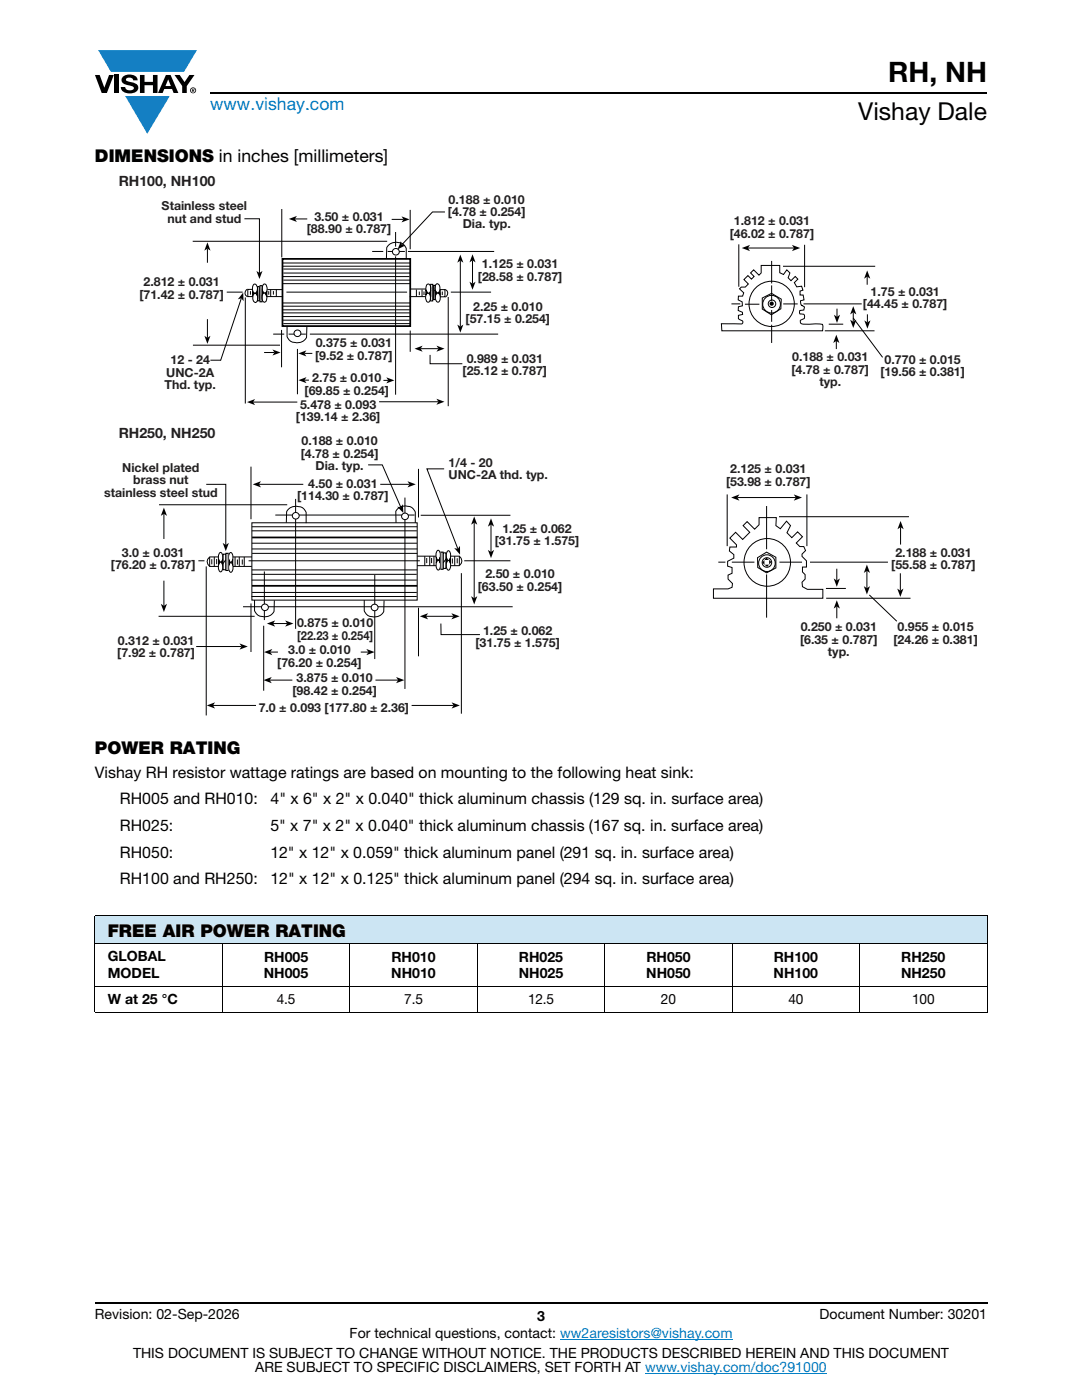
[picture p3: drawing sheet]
<svg xmlns="http://www.w3.org/2000/svg" width="216mm" height="279mm" viewBox="0 0 216 279" stroke-linecap="round" stroke-linejoin="round" font-family="sans-serif">
<g fill="#147fc3">
<path d="M19.6 10h19.7l-2.6 4.3h-1.1h-13.5z"/>
<path d="M25 19.2h8.9l-4.5 7.5z"/>
</g>
<g fill="#000">
<path d="M18.9 15h1l.9 2.5 1-2.5h.9l-1.4 3.6h-1zM22.9 15h.9v3.6h-.9zM24.6 15.3a2.1 2.1 0 0 1 2.8 .3l.1 .4h-.9a.79 .79 0 0 0-.7-.5 .79 .79 0 0 0-.8 .4l.3 .3 1 .2a1.08 1.08 0 0 1 1.2 1 1.08 1.08 0 0 1-1.1 1.2 1.73 1.73 0 0 1-2.4-1.2h.9a.96 .96 0 0 0 .8 .6 .96 .96 0 0 0 .9-.4 1.31 1.31 0 0 0-1.2-.6 1.03 1.03 0 0 1-1.1-.6 1.03 1.03 0 0 1 .2-1.1zM27.9 15h.9v1.3h1.7v-1.3h.9v3.6h-.9v-1.6h-1.7v1.6h-.9zM34.8 15h1.1l.9 1.4 1-1.4h1l-1.5 2.2v1.4h-.9v-1.4z"/>
<path d="M33.6 15.9l.5 1.3h-1.1zM33.1 15l-1.6 3.6h1l.3-.8h1.5l.3 .8h1l-1.6-3.6z"/>
<path d="M38.4 17.8h.2v.2h-.2zM38.3 17.7v.7h.1v-.3l.4 .3-.2-.3 .2-.2-.1-.2z"/>
<path d="M38.1 18a.46 .46 0 0 1 .9 0 .46 .46 0 0 1-.9 0zM37.9 18a.6 .6 0 0 0 1.2 0 .6 .6 0 0 0-1.2 0z"/>
</g>
<path d="M42 18.6h155M18.9 260h178.1" fill="none" stroke="#000" stroke-width=".36"/>
<path d="M111.8 267.3h34.3M128.7 274h36.3" fill="none" stroke="#007ec4" stroke-width=".2"/>
<path d="M18.9 182.8h178.1v5.5h-178.1z" fill="#cce5f3"/>
<g fill="none" stroke="#000" stroke-width=".2">
<path d="M49.4 57.7a.79 .79 0 0 0-.5 .8 .79 .79 0 0 0 .5 .7M49.4 57.8h1v1.4h-1zM77.3 50.2h3.5M147.4 48.8v8.4M148.4 55.8l.8-.8 .7 .7 .6-.5-.7-.7 .6-.6 1 1 .5-.4v-1.5h3.7v1.4l.7 .4 .7-.9 .6 .6-.3 .9 .5 .6 .9-.8 .5 .5-.7 .7 .5 .8 1-.1 .2 .8-.6 .2v.8h.7l.1 .9-.7 .2 .1 .5 .1 .3 .6 .5-.1 .6-.8 .1v.6a.66 .66 0 0 1 .8 .2 .66 .66 0 0 1 .1 .8l-.8 .3a.51 .51 0 0 0 .3 .7l4.1 .1v1.3h-20.1l-.1-1.4 4 .1 .3-.3a.87 .87 0 0 0-.8-.7l-.1-.8 .9-.1-.1-.5-.8-.3v-.8l.8-.2v-.8l-.8-.4v-.7h.9l.2-.7-.8-.8 .3-.3h.8l.6-.6zM149.2 49.5h9.2M152.1 59.5l1.9-1 1.9 1.2-.1 1.9-1.9 1.2-1.8-1.1zM154 52.1v4.5M154 57v3M156.2 53.1h18.4M160.5 48.9v8.4M173 55.2v1.6"/>
<path d="M57.6 66.7h3.4M146 60.6h1.7M148.6 60.7h2.9M154 61.9v2.3M154 64.8v3.6M156.3 60.7h2.9M160.3 60.6h11.6M164.6 66h9.9M165.4 64.7h2.9M166.9 68v1.7M167 61.6v1.6M170.2 63.4l5.9 7.9"/>
<path d="M170.3 62.3v1.9M173.1 62.7v1.7M173.5 118.7l5.4 5.3M18.9 182.8h178.1M18.9 188.3h178.1M18.9 196.9h178.1M18.9 182.9v19.1M44.4 188.2v13.9M69.8 188.2v13.9M95.2 188.2v13.9M120.7 188.2v13.9M146.1 188.2v13.9"/>
<path d="M171.5 188.2v13.9M197 182.9v19.1M18.9 202h178.1"/>
<circle cx="154" cy="60.7" r="1.76"/>
<circle cx="154" cy="60.6" r="4.5"/>
<circle cx="154" cy="60.6" r=".75"/>
</g>
<circle cx="154" cy="60.6" r=".24" fill="#000"/>
<g fill="none" stroke="#000" stroke-width=".35">
<path d="M56.4 51.7h25.5v13.4h-25.5z"/>
<circle cx="154" cy="60.6" r=".24"/>
</g>
<g fill="#000">
<path d="M148 49.5l1.7-.6-.5 .6 .5 .6z" fill-rule="evenodd"/>
<path d="M158 48.9l1.7 .6-1.7 .6 .4-.6z" fill-rule="evenodd"/>
<path d="M173 54l.7 1.6-.7-.4-.6 .4z" fill-rule="evenodd"/>
<path d="M166.9 66.8l.6 1.7-.6-.5-.6 .5z" fill-rule="evenodd"/>
<path d="M166.4 62.8l.6 .4 .6-.4-.6 1.7z" fill-rule="evenodd"/>
<path d="M169.6 63.8l.7 .4 .6-.4-.6 1.7z" fill-rule="evenodd"/>
<path d="M170.3 61.1l.6 1.6-.6-.4-.7 .4z" fill-rule="evenodd"/>
<path d="M172.5 63.9l.6 .5 .6-.5-.6 1.7z" fill-rule="evenodd"/>
</g>
<path d="M50.6 56.8l.2-.1a1.07 1.07 0 0 1 .1 1.8 1.15 1.15 0 0 1-.3-1.7z" fill="#fff"/>
<path d="M50.6 56.8l.2-.1a1.07 1.07 0 0 1 .1 1.8 1.15 1.15 0 0 1-.3-1.7z" fill="none" stroke="#000" stroke-width=".2"/>
<path d="M52.6 56.8l.1-.1a1.1 1.1 0 0 1 .2 1.8 1.15 1.15 0 0 1-.3-1.7z" fill="#fff"/>
<path d="M52.6 56.8l.1-.1a1.1 1.1 0 0 1 .2 1.8 1.15 1.15 0 0 1-.3-1.7z" fill="none" stroke="#000" stroke-width=".2"/>
<path d="M50.7 58.6h.1a1.07 1.07 0 0 1 .2 1.8 1.13 1.13 0 0 1-.3-1.8z" fill="#fff"/>
<path d="M50.7 58.6h.1a1.07 1.07 0 0 1 .2 1.8 1.13 1.13 0 0 1-.3-1.8z" fill="none" stroke="#000" stroke-width=".2"/>
<path d="M52.5 58.6l.2-.1a1.06 1.06 0 0 1 .1 1.8 1.15 1.15 0 0 1-.3-1.7z" fill="#fff"/>
<g fill="none" stroke="#000" stroke-width=".2">
<path d="M50 58.1v.7M50.4 58.3l.3 .3-.2 .1zM51.4 58l.1 1.1-.4-.6zM51.4 57.2h.3v2.8h-.3zM51.9 57h.4v3.2h-.4zM52.3 58l.2 .4-.2 .4zM52.5 58.6l.2-.1a1.06 1.06 0 0 1 .1 1.8 1.15 1.15 0 0 1-.3-1.7zM53.2 58.1v1.1l-.2-.6zM53.3 59.2h3.2M53.3 57.8h3.2M53.6 58.1v.7M54 57.8v1.4"/>
<path d="M54.6 58.1v.7M55.1 57.8v1.4M56.3 55.2h25.4M56.4 53.1h25.4M56.4 52.5h25.4M56.5 56.6h25.4M56.5 53.7h25.5M56.5 54.5h25.5M56.5 55.9h25.5M87.8 57.8h1v1.4h-1zM88.8 57.8a.79 .79 0 0 1 .5 .7 .79 .79 0 0 1-.5 .8M56.4 63.2h25.4"/>
<path d="M56.4 61.1h25.5M56.4 62.4h25.4M56.5 60.5h25.4M56.5 63.9h25.2M56.5 64.6h25.5M81.8 61.8h-25.4"/>
</g>
<path d="M50.4 58.3l.3 .3-.2 .1zM51.4 58l.1 1.1-.4-.6zM52.3 58l.2 .4-.2 .4zM53.2 58.1v1.1l-.2-.6z" fill="#000"/>
<path d="M87 58.7l.1-.1a.67 .67 0 0 1 .7 .2 .67 .67 0 0 1 0 .8v.2a.45 .45 0 0 1-.6 .5 1.3 1.3 0 0 1-.2-1.6z" fill="#fff"/>
<path d="M87 58.7l.1-.1a.67 .67 0 0 1 .7 .2 .67 .67 0 0 1 0 .8v.2a.45 .45 0 0 1-.6 .5 1.3 1.3 0 0 1-.2-1.6z" fill="none" stroke="#000" stroke-width=".2"/>
<path d="M85.1 58.7l.1-.1a.67 .67 0 0 1 .7 .3 .67 .67 0 0 1 0 .7v.2a.45 .45 0 0 1-.6 .5l-.4-.9z" fill="#fff"/>
<path d="M85.1 58.7l.1-.1a.67 .67 0 0 1 .7 .3 .67 .67 0 0 1 0 .7v.2a.45 .45 0 0 1-.6 .5l-.4-.9z" fill="none" stroke="#000" stroke-width=".2"/>
<path d="M87 56.8l.1-.1a.67 .67 0 0 1 .6 .3 .67 .67 0 0 1 .1 .7l-.1 .3a.45 .45 0 0 1-.5 .4 1.3 1.3 0 0 1-.2-1.6z" fill="#fff"/>
<path d="M87 56.8l.1-.1a.67 .67 0 0 1 .6 .3 .67 .67 0 0 1 .1 .7l-.1 .3a.45 .45 0 0 1-.5 .4 1.3 1.3 0 0 1-.2-1.6z" fill="none" stroke="#000" stroke-width=".2"/>
<path d="M85.2 56.8l.1-.1a.7 .7 0 0 1 .7 1.1l-.1 .2a.45 .45 0 0 1-.5 .5 1.32 1.32 0 0 1-.2-1.7z" fill="#fff"/>
<g fill="none" stroke="#000" stroke-width=".2">
<path d="M77.1 51.6l.1-2.2a2.23 2.23 0 0 1 3.9 .2v2.1M81.8 59.2h3.1M81.9 57.7h3.1M83.1 57.8v1.4M83.7 58.2v.7M84.2 57.8v1.4M84.6 58.2v.7M85 57.8l.2 .6-.2 .5zM85.2 56.8l.1-.1a.7 .7 0 0 1 .7 1.1l-.1 .2a.45 .45 0 0 1-.5 .5 1.32 1.32 0 0 1-.2-1.7zM85.9 56.7h.4v3.4h-.4zM85.9 58.2v.7l-.2-.3zM86.5 56.9h.3v2.9h-.3z"/>
<path d="M86.8 57.8l.3 .7-.3 .5zM87.5 58.4l.2-.1 .1 .4zM88.3 58.2v.7"/>
</g>
<path d="M85 57.8l.2 .6-.2 .5zM85.9 58.2v.7l-.2-.3zM86.8 57.8l.3 .7-.3 .5zM87.5 58.4l.2-.1 .1 .4z" fill="#000"/>
<circle cx="79" cy="50.3" r=".67" fill="#fff"/>
<g fill="none" stroke="#000" stroke-width=".2">
<path d="M57.3 65v.9a1.81 1.81 0 0 0 1.6 2.5 2.01 2.01 0 0 0 2.3-1.1v-2.2"/>
<circle cx="79" cy="50.3" r=".67"/>
</g>
<circle cx="59.3" cy="66.5" r=".67" fill="#fff"/>
<g fill="none" stroke="#000" stroke-width=".2">
<path d="M38.5 48.2h38.8M41.4 49.6v2.8M45.2 58.3h3.2M48.2 59.5l-4.2 12.4M48.8 43.7h3v10.8M48.9 59.4v21.1M56.2 41.7v9.7M57.2 58.3h24M58.8 43.7h2.5M74.3 50.2h2.2M78.2 43.8h2.3M78.9 46.3v2.9"/>
<path d="M78.9 51.2v27.6M81.4 50.2h17.2M81.8 41.9v7.8M88.8 42.3h-2.5l-6.1 6.6M89.4 59.3v21.8M90 58.3h8M91.9 52v13.2M94.3 52v4.6M38.5 68.9h17.4M41.4 63.7v3.7M42 71.9h2.1M54.5 66.7h2.2"/>
<path d="M54.8 70.4h-2.1M56.2 65.8v7.5M59.4 69.6v9.1M61.6 75.9h-.8M61.8 66.7h37.6M62.3 70.5h-1.6M77.5 75.9h-1M81.9 66v4.2M85.8 70.8v1.8h6.5M87.5 69.6h-3.6M50.5 80.2h8.8M75.6 80.2h11.9"/>
<path d="M146.8 106.2l1.4 1.5 1.4-1.5-1.3-1.3 .8-.8 1.5 1.5 .9-.9v-1.4h3.4l-.1 1.6 .9 .6 1.2-1.5 .8 .9-.7 1.4 1 1 1.2-1.2 .9 1-1.2 1.3 .7 .7h.8l.3 .8-.7 .7v.4l.9 .9v1.3h-.8v.9l.6 .6v.9l-.7 .6 .1 .9 1 .5h3.1v1.8h-21.8v-1.9h2.9l.8-.3 .1-.7-.9-.9v-.8l.8-.4v-1.1l-.9-.3v-1l1.2-.6v-.7l-.9-.7 .1-.8h1.4v-.5l-1.4-1.3zM150.1 108.6a4.7 4.7 0 0 1 6.4 .4 4.7 4.7 0 0 1 0 6.4 4.7 4.7 0 0 1-6.4 .5 4.8 4.8 0 0 1 0-7.3zM151.2 111.3l1.8-1.1 1.8 1v2.1l-1.8 1-1.8-1z"/>
<circle cx="59.3" cy="66.5" r=".67"/>
<circle cx="153" cy="112.3" r=".95"/>
<circle cx="153" cy="112.4" r="1.66"/>
</g>
<g fill="#000">
<path d="M41.4 48.4l.6 1.6-.6-.4-.6 .4z" fill-rule="evenodd"/>
<path d="M48.5 58.4l.1 1.7-.4-.6-.7 .2z" fill-rule="evenodd"/>
<path d="M51.2 54.1l.6 .4 .6-.4-.6 1.6z" fill-rule="evenodd"/>
<path d="M57.6 43.7l1.6-.6-.4 .6 .4 .6z" fill-rule="evenodd"/>
<path d="M80 48.1l.2 .8 .7 .1-1.6 .8z" fill-rule="evenodd"/>
<path d="M80.1 43.2l1.6 .6-1.6 .6 .4-.6z" fill-rule="evenodd"/>
<path d="M91.9 50.8l.6 1.6-.6-.4-.6 .4z" fill-rule="evenodd"/>
<path d="M94.3 50.8l.6 1.6-.6-.4-.6 .4z" fill-rule="evenodd"/>
<path d="M93.7 56.2l.6 .4 .6-.4-.6 1.6z" fill-rule="evenodd"/>
<path d="M40.8 67l.6 .4 .6-.4-.6 1.6z" fill-rule="evenodd"/>
<path d="M54.4 69.7l1.6 .7-1.6 .6 .4-.6z" fill-rule="evenodd"/>
<path d="M59.5 70.5l1.6-.6-.4 .6 .4 .6z" fill-rule="evenodd"/>
<path d="M59.6 75.9l1.6-.6-.4 .6 .4 .6z" fill-rule="evenodd"/>
<path d="M77.1 75.3l1.6 .6-1.6 .6 .4-.6z" fill-rule="evenodd"/>
<path d="M82.7 69.6l1.6-.6-.4 .6 .4 .6z" fill-rule="evenodd"/>
<path d="M87.1 69l1.6 .6-1.6 .6 .4-.6z" fill-rule="evenodd"/>
<path d="M91.3 64.8l.6 .4 .6-.4-.6 1.6z" fill-rule="evenodd"/>
<path d="M49.3 80.2l1.6-.6-.4 .6 .4 .6z" fill-rule="evenodd"/>
<path d="M87.1 79.6l1.6 .6-1.6 .6 .4-.6z" fill-rule="evenodd"/>
</g>
<path d="M153 111.5l.7 .7-.7 .7-.7-.6z" fill="#000"/>
<path d="M153 111.5l.7 .7-.7 .7-.7-.6z" fill="none" stroke="#000" stroke-width=".35"/>
<path d="M152.7 111.9h.6v.6h-.6z" fill="#fff"/>
<path d="M152.7 111.9h.6v.6h-.6z" fill="none" stroke="#fff" stroke-width=".35"/>
<g fill="none" stroke="#000" stroke-width=".2">
<path d="M145.1 98.7v10.3M147.1 99.3h11.7M161 98.7v10.3M50.3 104.3h32.9v15.5h-32.9zM54.9 102.8h27.8M72.7 119.8v.8a1.81 1.81 0 0 0 1.6 2.5 2.02 2.02 0 0 0 2.3-1.1v-2.1M74.8 114.7v16.8M143.3 112.2h1.4M146 112.2h4.5M153 101v8.6M153 114.6v8.7M155.4 103.1h26"/>
<path d="M155.5 112.2h4.5M161.6 112.2h15.6M164.8 117.4h4M164.9 119.4h16.8M167 113.5v2.4M173 113.9v3.5M179.7 114.4v3.5M179.7 105.2v3.5M48.5 121.1h53.8M167 121v2.4"/>
</g>
<g fill="#000">
<path d="M145.9 99.3l1.6-.6-.4 .6 .4 .6z" fill-rule="evenodd"/>
<path d="M158.4 98.7l1.6 .6-1.6 .6 .4-.6z" fill-rule="evenodd"/>
<path d="M166.4 115.4l.6 .5 .6-.5-.6 1.7z" fill-rule="evenodd"/>
<path d="M173 112.7l.6 1.6-.6-.4-.6 .4z" fill-rule="evenodd"/>
<path d="M172.4 117l.6 .4 .6-.4-.6 1.6z" fill-rule="evenodd"/>
<path d="M179 117.5l.7 .4 .6-.4-.6 1.6z" fill-rule="evenodd"/>
<path d="M179.7 104l.6 1.6-.6-.4-.6 .4z" fill-rule="evenodd"/>
<path d="M167 119.8l.6 1.7-.6-.5-.6 .5z" fill-rule="evenodd"/>
</g>
<circle cx="74.7" cy="121.2" r=".67" fill="#fff"/>
<g fill="none" stroke="#000" stroke-width=".2">
<path d="M41.8 113h8.4M41.8 111.1h8.5M50.2 119h33M50.2 115.8h33M50.2 114.6h32.9M50.3 105.1h32.9M50.3 105.9h32.9M50.3 108.4h32.9M50.3 113.7h32.9M50.3 109.6h33M50.3 110.4h33M50.3 118.2h32.9"/>
<circle cx="74.7" cy="121.2" r=".67"/>
</g>
<path d="M50.3 116.9h32.9M50.3 107.3h33" fill="none" stroke="#000" stroke-width=".35"/>
<path d="M43.8 110.3l.2-.1a1.29 1.29 0 0 1 0 2 1.33 1.33 0 0 1-.2-1.9z" fill="#fff"/>
<path d="M43.8 110.3l.2-.1a1.29 1.29 0 0 1 0 2 1.33 1.33 0 0 1-.2-1.9z" fill="none" stroke="#000" stroke-width=".2"/>
<path d="M43.8 112.3l.2-.1a1.29 1.29 0 0 1 0 1.9 1.33 1.33 0 0 1-.2-1.8z" fill="#fff"/>
<path d="M43.6 111.6l.2 .6-.2 .5zM43.8 112.3l.2-.1a1.29 1.29 0 0 1 0 1.9 1.33 1.33 0 0 1-.2-1.8zM44.5 111.7v1.1l-.2-.6z" fill="none" stroke="#000" stroke-width=".2"/>
<path d="M43.6 111.6l.2 .6-.2 .5zM44.5 111.7v1.1l-.2-.6z" fill="#000"/>
<path d="M45.9 110.3h.1a1.29 1.29 0 0 1 0 1.9 1.33 1.33 0 0 1-.1-1.9z" fill="#fff"/>
<path d="M45.9 110.3h.1a1.29 1.29 0 0 1 0 1.9 1.33 1.33 0 0 1-.1-1.9z" fill="none" stroke="#000" stroke-width=".2"/>
<path d="M45.9 112.4l.2-.1a1.29 1.29 0 0 1 0 1.9 1.33 1.33 0 0 1-.2-1.8z" fill="#fff"/>
<path d="M45.7 111.7l.2 .6-.2 .5zM45.9 112.4l.2-.1a1.29 1.29 0 0 1 0 1.9 1.33 1.33 0 0 1-.2-1.8zM46.4 111.7v1.1l-.1-.6z" fill="none" stroke="#000" stroke-width=".2"/>
<path d="M45.7 111.7l.2 .6-.2 .5zM46.4 111.7v1.1l-.1-.6z" fill="#000"/>
<path d="M45.1 110.4h.4v3.5h-.4z" fill="#fff"/>
<path d="M45.1 110.4h.4v3.5h-.4z" fill="none" stroke="#000" stroke-width=".2"/>
<path d="M44.5 110.6h.5v3.1h-.5z" fill="#fff"/>
<g fill="none" stroke="#000" stroke-width=".2">
<path d="M41.8 111.1v1.9a1.14 1.14 0 0 1 0-1.9zM42.3 111.6v1M42.8 111.1v1.9M43.2 111.6v1M44.5 110.6h.5v3.1h-.5zM45.1 111.7l-.7 .9M46.9 111.1v1.9M47.4 111.7v1M47.7 111.1v1.9M48.3 111.7v1M48.7 111.1v1.9M83.2 112.9h8.5"/>
<path d="M83.3 111h8.4"/>
</g>
<path d="M89.3 111.9h.2a1.29 1.29 0 0 1 0 1.9 1.33 1.33 0 0 1-.2-1.9z" fill="#fff"/>
<path d="M89.3 111.9h.2a1.29 1.29 0 0 1 0 1.9 1.33 1.33 0 0 1-.2-1.9z" fill="none" stroke="#000" stroke-width=".2"/>
<path d="M89.3 110l.2-.1a1.29 1.29 0 0 1 0 1.9 1.33 1.33 0 0 1-.2-1.8z" fill="#fff"/>
<path d="M89 111.2l.2 .6-.2 .6zM89.3 110l.2-.1a1.29 1.29 0 0 1 0 1.9 1.33 1.33 0 0 1-.2-1.8zM89.9 111.3v1.2l-.2-.6z" fill="none" stroke="#000" stroke-width=".2"/>
<path d="M89 111.2l.2 .6-.2 .6zM89.9 111.3v1.2l-.2-.6z" fill="#000"/>
<path d="M87.3 111.9l.2-.1a1.29 1.29 0 0 1 0 2 1.33 1.33 0 0 1-.2-1.9z" fill="#fff"/>
<path d="M87.3 111.9l.2-.1a1.29 1.29 0 0 1 0 2 1.33 1.33 0 0 1-.2-1.9z" fill="none" stroke="#000" stroke-width=".2"/>
<path d="M87.3 109.9l.1-.1a1.29 1.29 0 0 1 0 2 1.33 1.33 0 0 1-.1-1.9z" fill="#fff"/>
<path d="M87.1 111.2l.1 .6-.1 .6zM87.3 109.9l.1-.1a1.29 1.29 0 0 1 0 2 1.33 1.33 0 0 1-.1-1.9zM87.8 111.2v1.2l-.2-.6z" fill="none" stroke="#000" stroke-width=".2"/>
<path d="M87.1 111.2l.1 .6-.1 .6zM87.8 111.2v1.2l-.2-.6z" fill="#000"/>
<path d="M88 110.2h.4v3.4h-.4z" fill="#fff"/>
<path d="M88 110.2h.4v3.4h-.4z" fill="none" stroke="#000" stroke-width=".2"/>
<path d="M88.5 110.3h.5v3.1h-.5z" fill="#fff"/>
<g fill="none" stroke="#000" stroke-width=".2">
<path d="M59 99.6v25.9M83.5 93.6v9.7M31.7 100.7h25.6M41.2 113v29.8M50.8 119.7v.9a1.81 1.81 0 0 0 1.6 2.4 2.02 2.02 0 0 0 2.3-1v-2.2M52.7 114v9.7M83.9 102.8h18M84.8 111v1.9M85.1 111.4v1M85.8 111v1.9M86.1 111.4v1M86.6 111v1.9"/>
<path d="M88.5 110.3h.5v3.1h-.5zM89.1 111.5l-.7 .8M90.3 111.4v1.1M90.7 111v1.9M91.2 111.4v1M91.7 111a1.14 1.14 0 0 1 0 1.9zM92.1 114.4v28M92.6 111.9h9.3M31.6 123h19.2M52.6 124.9v12.9M83.5 121.3v9.7"/>
</g>
<circle cx="52.9" cy="121.2" r=".67" fill="#fff"/>
<g fill="none" stroke="#000" stroke-width=".2">
<path d="M80.8 99.3v38.2M79 104.3v-2.2a2.23 2.23 0 0 1 3.9 .1v2.1M53.9 130.1h1.6M54.5 124.4h2.8M72 130.1h1.5"/>
<circle cx="52.9" cy="121.2" r=".67"/>
</g>
<g fill="#000">
<path d="M52.7 130.1l1.6-.6-.4 .6 .4 .7z" fill-rule="evenodd"/>
<path d="M53.3 124.4l1.6-.6-.4 .6 .4 .7z" fill-rule="evenodd"/>
<path d="M56.9 123.8l1.6 .6-1.6 .7 .4-.7z" fill-rule="evenodd"/>
<path d="M73.1 129.5l1.7 .6-1.7 .7 .4-.7z" fill-rule="evenodd"/>
</g>
<circle cx="80.8" cy="103.1" r=".67" fill="#fff"/>
<g fill="none" stroke="#000" stroke-width=".2">
<path d="M57.1 104.3l.1-2.2a2.23 2.23 0 0 1 3.9 .2v2.1"/>
<circle cx="80.8" cy="103.1" r=".67"/>
</g>
<circle cx="59" cy="102.9" r=".67" fill="#fff"/>
<g fill="none" stroke="#000" stroke-width=".2">
<path d="M41.2 96.7h3.9v12.1M50.1 93.1v10.5M51.7 96.7h8.8M73.5 92.8h2.8l3.7 8.4M75.9 96.7h5.8M88.6 93.6h-3.4l6.2 15.9M32.7 102.5v5.1M32.7 115.9v5M39.6 111.9h1.2M49.6 111.9h34.2M94.6 104.3v15.1M98 104.7v5.5"/>
<path d="M39.1 129h9.1M50.1 120.4v9.7M53.8 135.7h4.5M74.9 135.7h4.5M85 123h5.5M88 124.4v2.2h7.8M42.5 140.8h8.6M82.1 140.8h8.4"/>
<circle cx="59" cy="102.9" r=".67"/>
</g>
<g fill="#000">
<path d="M50.4 96.7l1.7-.7-.4 .7 .4 .6z" fill-rule="evenodd"/>
<path d="M81.3 96l1.7 .7-1.7 .6 .4-.6z" fill-rule="evenodd"/>
<path d="M32.7 101.3l.6 1.7-.6-.5-.6 .5z" fill-rule="evenodd"/>
<path d="M44.4 108.3l.7 .5 .6-.5-.6 1.7z" fill-rule="evenodd"/>
<path d="M79.3 101.1l.7 .1 .4-.6 .1 1.8z" fill-rule="evenodd"/>
<path d="M90.6 109.4l.8 .1 .4-.6v1.8z" fill-rule="evenodd"/>
<path d="M94 119l.6 .4 .6-.4-.6 1.6z" fill-rule="evenodd"/>
<path d="M94.6 103.1l.6 1.6-.6-.4-.6 .4z" fill-rule="evenodd"/>
<path d="M97.4 109.7l.6 .5 .6-.5-.6 1.7z" fill-rule="evenodd"/>
<path d="M98 103.5l.6 1.6-.6-.4-.6 .4z" fill-rule="evenodd"/>
<path d="M32.1 120.5l.6 .4 .6-.4-.6 1.6z" fill-rule="evenodd"/>
<path d="M47.8 128.4l1.6 .6-1.6 .6 .4-.6z" fill-rule="evenodd"/>
<path d="M52.6 135.7l1.6-.6-.4 .6 .4 .6z" fill-rule="evenodd"/>
<path d="M79 135.1l1.7 .6-1.7 .6 .4-.6z" fill-rule="evenodd"/>
<path d="M83.8 123l1.6-.6-.4 .6 .4 .6z" fill-rule="evenodd"/>
<path d="M90.1 122.4l1.6 .6-1.6 .6 .4-.6z" fill-rule="evenodd"/>
<path d="M41.3 140.8l1.6-.6-.4 .6 .4 .6z" fill-rule="evenodd"/>
<path d="M90.1 140.2l1.7 .6-1.7 .6 .4-.6z" fill-rule="evenodd"/>
</g>
<text font-size="5.6" x="177.2" y="16.4">RH, NH</text>
<text font-size="4.9" x="171.3" y="24">Vishay Dale</text>
<text font-size="3.5" fill="#007ec4" x="42" y="21.9">www.vishay.com</text>
<g font-size="3.5">
<text x="18.9" y="32.3">DIMENSIONS in inches [millimeters]</text>
<text x="18.9" y="150.6">POWER RATING</text>
<text x="21.5" y="186.9">FREE AIR POWER RATING</text>
</g>
<g font-size="3.2">
<text x="18.9" y="155.3">Vishay RH resistor wattage ratings are based on mounting to the following heat sink:</text>
<text x="23.9" y="160.5">RH005 and RH010:</text>
<text x="54" y="160.5">4&quot; x 6&quot; x 2&quot; x 0.040&quot; thick aluminum chassis (129 sq. in. surface area)</text>
<text x="23.9" y="165.8">RH025:</text>
<text x="54" y="165.8">5&quot; x 7&quot; x 2&quot; x 0.040&quot; thick aluminum chassis (167 sq. in. surface area)</text>
<text x="23.9" y="171.1">RH050:</text>
<text x="53.9" y="171.1">12&quot; x 12&quot; x 0.059&quot; thick aluminum panel (291 sq. in. surface area)</text>
<text x="23.9" y="176.4">RH100 and RH250:</text>
<text x="54" y="176.4">12&quot; x 12&quot; x 0.125&quot; thick aluminum panel (294 sq. in. surface area)</text>
</g>
<g font-size="2.8" fill="#231f20">
<text x="23.7" y="37">RH100, NH100</text>
<text x="23.7" y="87.3">RH250, NH250</text>
</g>
<g font-size="2.8">
<text x="21.5" y="191.7">GLOBAL</text>
<text x="52.7" y="191.9">RH005</text>
<text x="78.1" y="191.9">RH010</text>
<text x="103.5" y="191.9">RH025</text>
<text x="129" y="191.9">RH050</text>
<text x="154.4" y="191.9">RH100</text>
<text x="179.8" y="191.9">RH250</text>
<text x="21.5" y="195.3">MODEL</text>
<text x="52.6" y="195.1">NH005</text>
<text x="78.1" y="195.1">NH010</text>
<text x="103.5" y="195.1">NH025</text>
<text x="128.9" y="195.1">NH050</text>
<text x="154.4" y="195.1">NH100</text>
<text x="179.8" y="195.1">NH250</text>
<text x="21.5" y="200.4">W at 25 °C</text>
<text x="55.2" y="200.4">4.5</text>
<text x="80.7" y="200.4">7.5</text>
<text x="105.4" y="200.4">12.5</text>
<text x="131.9" y="200.4">20</text>
<text x="157.3" y="200.4">40</text>
<text x="182" y="200.4">100</text>
<text x="18.9" y="263.3">Revision: 02-Sep-2026</text>
<text x="107.2" y="263.6">3</text>
<text x="163.6" y="263.3">Document Number: 30201</text>
<text x="69.8" y="267.1">For technical questions, contact: ww2aresistors@vishay.com</text>
<text x="26.5" y="271">THIS DOCUMENT IS SUBJECT TO CHANGE WITHOUT NOTICE. THE PRODUCTS DESCRIBED HEREIN AND THIS DOCUMENT</text>
<text x="50.9" y="273.8">ARE SUBJECT TO SPECIFIC DISCLAIMERS, SET FORTH AT www.vishay.com/doc?91000</text>
</g>
<g font-size="2.5" fill="#231f20">
<text x="32.3" y="41.9">Stainless steel</text>
<text x="89.5" y="40.7">0.188 ± 0.010</text>
<text x="33.4" y="44.4">nut and stud</text>
<text x="61.2" y="46.6">[88.90 ± 0.787]</text>
<text x="62.7" y="44.1">3.50 ± 0.031</text>
<text x="89.4" y="43.1">[4.78 ± 0.254]</text>
<text x="92.3" y="45.6">Dia. typ.</text>
<text x="145.6" y="47.5">[46.02 ± 0.787]</text>
<text x="146.4" y="45">1.812 ± 0.031</text>
<text x="96.2" y="53.5">1.125 ± 0.031</text>
<text x="27.8" y="59.6">[71.42 ± 0.787]</text>
<text x="28.6" y="57.2">2.812 ± 0.031</text>
<text x="95.4" y="56">[28.58 ± 0.787]</text>
<text x="173.7" y="59.1">1.75 ± 0.031</text>
<text x="92.9" y="64.6">[57.15 ± 0.254]</text>
<text x="94.4" y="62.1">2.25 ± 0.010</text>
<text x="172.2" y="61.5">[44.45 ± 0.787]</text>
<text x="62.9" y="71.8">[9.52 ± 0.787]</text>
<text x="63" y="69.3">0.375 ± 0.031</text>
<text x="32.9" y="77.6">Thd. typ.</text>
<text x="33.2" y="75.1">UNC-2A</text>
<text x="34" y="72.7">12 - 24</text>
<text x="62.3" y="76.3">2.75 ± 0.010</text>
<text x="92.3" y="74.9">[25.12 ± 0.787]</text>
<text x="93.1" y="72.4">0.989 ± 0.031</text>
<text x="157.9" y="74.6">[4.78 ± 0.787]</text>
<text x="158.1" y="72.1">0.188 ± 0.031</text>
<text x="163.5" y="77.1">typ.</text>
<text x="175.7" y="75.1">[19.56 ± 0.381]</text>
<text x="176.5" y="72.7">0.770 ± 0.015</text>
<text x="59.9" y="81.6">5.478 ± 0.093</text>
<text x="60.8" y="78.8">[69.85 ± 0.254]</text>
<text x="59" y="84">[139.14 ± 2.36]</text>
<text x="60.2" y="88.8">0.188 ± 0.010</text>
<text x="24.4" y="94.2">Nickel plated</text>
<text x="60" y="91.3">[4.78 ± 0.254]</text>
<text x="63" y="93.8">Dia. typ.</text>
<text x="89.5" y="93.1">1/4 - 20</text>
<text x="89.5" y="95.6">UNC-2A thd. typ.</text>
<text x="145.7" y="94.5">2.125 ± 0.031</text>
<text x="20.8" y="99.1">stainless steel stud</text>
<text x="26.6" y="96.6">brass nut</text>
<text x="59.3" y="99.9">[114.30 ± 0.787]</text>
<text x="61.5" y="97.4">4.50 ± 0.031</text>
<text x="144.9" y="96.9">[53.98 ± 0.787]</text>
<text x="100.2" y="106.4">1.25 ± 0.062</text>
<text x="22.1" y="113.5">[76.20 ± 0.787]</text>
<text x="24.3" y="111.1">3.0 ± 0.031</text>
<text x="98.7" y="108.9">[31.75 ± 1.575]</text>
<text x="177.8" y="113.6">[55.58 ± 0.787]</text>
<text x="178.7" y="111.1">2.188 ± 0.031</text>
<text x="95.3" y="117.8">[63.50 ± 0.254]</text>
<text x="96.9" y="115.4">2.50 ± 0.010</text>
<text x="59.3" y="125.2">0.875 ± 0.010</text>
<text x="179.1" y="126">0.955 ± 0.015</text>
<text x="23.4" y="131.2">[7.92 ± 0.787]</text>
<text x="23.5" y="128.7">0.312 ± 0.031</text>
<text x="57.5" y="130.6">3.0 ± 0.010</text>
<text x="59.3" y="127.6">[22.23 ± 0.254]</text>
<text x="94.9" y="129.2">[31.75 ± 1.575]</text>
<text x="96.4" y="126.7">1.25 ± 0.062</text>
<text x="159.6" y="128.5">[6.35 ± 0.787]</text>
<text x="159.8" y="126">0.250 ± 0.031</text>
<text x="165.2" y="131">typ.</text>
<text x="178.3" y="128.4">[24.26 ± 0.381]</text>
<text x="55.3" y="133.1">[76.20 ± 0.254]</text>
<text x="59.2" y="136.2">3.875 ± 0.010</text>
<text x="51.6" y="142.1">7.0 ± 0.093 [177.80 ± 2.36]</text>
<text x="58.4" y="138.7">[98.42 ± 0.254]</text>
</g>
</svg>
